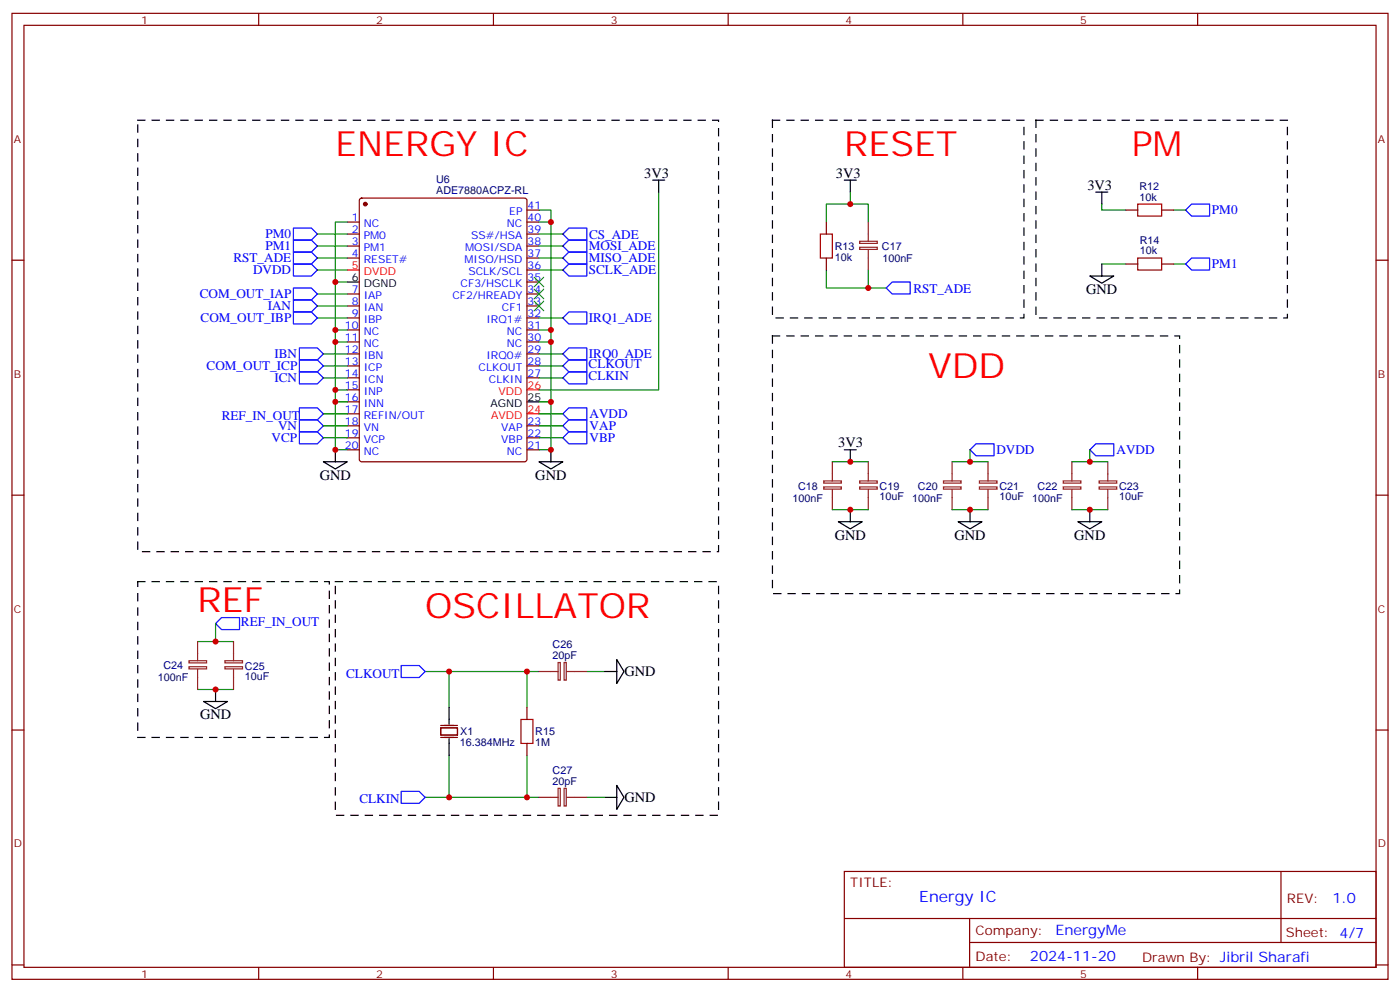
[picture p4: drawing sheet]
<svg xmlns="http://www.w3.org/2000/svg" width="412mm" height="292mm" viewBox="0 0 412 292" stroke-linecap="round" stroke-linejoin="round" font-family="sans-serif">
<path d="M40.6 35.4h171.1v127h-171.1zM227.5 35.4h74.1v58.2h-74.1zM305.2 35.4h74v58.2h-74zM227.5 98.9h120v75.8h-120zM40.6 171.2h56.4v45.9h-56.4zM98.8 171.2h112.9v68.8h-112.9z" fill="none" stroke="#000" stroke-width=".35" stroke-dasharray="2.1 2.1"/>
<g fill="none" stroke="#008700" stroke-width=".35">
<path d="M194 56.6v58.2h-35.3M250.5 56.6v3.5M93.5 79.5h8.8M93.5 76h8.8M93.5 72.4h8.8M93.5 68.9h8.8M102.3 65.4h-3.5v31.7M158.7 61.8h3.6v35.3h-3.6M158.7 79.5h7.1M158.7 76h7.1M158.7 65.4h3.6M158.7 72.4h7.1"/>
<path d="M158.7 68.9h7.1M243.4 79.5v5.3h12.4v-5.3M243.4 65.4v-5.3h12.4v5.3M324.6 60.1v1.7h7M324.6 77.7h7M345.7 61.8h3.5M345.7 77.7h3.5M93.5 93.6h8.8M93.5 90.1h8.8M93.5 86.5h8.8M98.8 83h3.5M102.3 97.1h-3.5v35.3h3.5"/>
<path d="M158.7 93.6h7.1M162.3 97.1v35.3h-3.6M255.8 84.8h5.3M95.2 111.2h7.1M95.2 107.7h7.1M95.2 104.2h7.1M98.8 100.6h3.5M98.8 118.3h3.5M98.8 114.8h3.5M158.7 111.2h7.1M158.7 107.7h7.1M158.7 100.6h3.6"/>
<path d="M158.7 118.3h3.6M158.7 104.2h7.1M95.2 121.8h7.1M95.2 125.3h7.1M95.2 128.9h7.1M158.7 121.8h7.1M158.7 125.3h7.1M158.7 128.9h7.1M245.2 135.9h10.6M280.5 135.9h10.5M285.8 132.4v3.5M315.7 135.9h10.6"/>
<path d="M321 132.4v3.5M245.2 150h10.6M280.5 150h10.5M315.7 150h10.6M58.2 188.8h10.6M63.5 183.6v5.2M125.2 197.7h7.1v10.5M132.3 197.7h26.4M155.2 197.7v10.5M172.9 197.7h5.3M58.2 203h10.6M132.3 222.4v12.3h-7.1"/>
<path d="M132.3 234.7h26.4M155.2 222.4v12.3M172.9 234.7h5.3"/>
</g>
<g fill="none" stroke="#00f" stroke-width=".35">
<path d="M86.4 74.2h5.3l1.8 1.8-1.8 1.7h-5.3zM86.4 77.7h5.3l1.8 1.8-1.8 1.7h-5.3zM86.4 70.7h5.3l1.8 1.7-1.8 1.8h-5.3zM86.4 67.1h5.3l1.8 1.8-1.8 1.8h-5.3zM165.8 68.9l1.8-1.8h5.3v3.6h-5.3zM165.8 72.4l1.8-1.7h5.3v3.5h-5.3zM165.8 76l1.8-1.8h5.3v3.5h-5.3zM167.6 77.7h5.3v3.5h-5.3l-1.8-1.7zM349.2 61.8l1.8-1.7h5.3v3.5h-5.3zM349.2 77.7l1.8-1.7h5.3v3.5h-5.3zM86.4 88.3h5.3l1.8 1.8-1.8 1.7h-5.3zM86.4 84.8h5.3l1.8 1.7-1.8 1.8h-5.3z"/>
<path d="M86.4 91.8h5.3l1.8 1.8-1.8 1.8h-5.3zM165.8 93.6l1.8-1.8h5.3v3.6h-5.3zM261.1 84.8l1.7-1.8h5.3v3.5h-5.3zM88.2 109.5h5.3l1.7 1.7-1.7 1.8h-5.3zM88.2 102.4h5.3l1.7 1.8-1.7 1.7h-5.3zM88.2 105.9h5.3l1.7 1.8-1.7 1.8h-5.3zM165.8 111.2l1.8-1.7h5.3v3.5h-5.3zM165.8 107.7l1.8-1.8h5.3v3.6h-5.3zM165.8 104.2l1.8-1.8h5.3v3.5h-5.3zM88.2 120.1h5.3l1.7 1.7-1.7 1.8h-5.3zM88.2 127.1h5.3l1.7 1.8-1.7 1.7h-5.3zM88.2 123.6h5.3l1.7 1.7-1.7 1.8h-5.3z"/>
<path d="M165.8 121.8l1.8-1.7h5.3v3.5h-5.3zM165.8 125.3l1.8-1.7h5.3v3.5h-5.3zM165.8 128.9l1.8-1.8h5.3v3.5h-5.3zM287.5 130.6h5.3v3.6h-5.3l-1.7-1.8zM321 132.4l1.8-1.8h5.3v3.6h-5.3zM63.5 183.6l1.8-1.8h5.3v3.5h-5.3zM118.2 195.9h5.3l1.7 1.8-1.7 1.7h-5.3zM118.2 232.9h5.3l1.7 1.8-1.7 1.8h-5.3z"/>
</g>
<g fill="none" stroke="#000" stroke-width=".35">
<path d="M192.3 53h3.5M194 53v3.6M248.7 53h3.5M250.5 53v3.6M322.8 56.6h3.5M324.6 56.6v3.5M324.6 77.7v3.5M102.3 83h3.5M321 81.2h7.1l-3.5 2.2zM155.2 118.3h3.5M95.2 135.9h7.1l-3.5 2.1zM98.8 132.4v3.5"/>
<path d="M158.7 135.9h7.1l-3.5 2.1zM162.3 132.4v3.5M248.7 132.4h3.5M250.5 132.4v3.5M246.9 153.6h7.1l-3.5 2.1zM250.5 150v3.6M282.2 153.6h7.1l-3.5 2.1zM285.8 150v3.6M317.5 153.6h7.1l-3.6 2.1zM321 150v3.6M178.2 197.7h3.5M181.7 194.1l2.1 3.6-2.1 3.5z"/>
<path d="M60 206.5h7l-3.5 2.1zM63.5 203v3.5M132.3 208.2v5M132.3 217.4v5M178.2 234.7h3.5M181.7 231.2l2.1 3.5-2.1 3.5z"/>
</g>
<g fill="none" stroke="#870000" stroke-width=".35">
<path d="M3.5 3.9h405.4v284.4h-405.4zM7.1 7.5h398.2v277.2h-398.2zM76.2 3.9v3.6M145.3 3.9v3.6M214.5 3.9v3.6M283.6 3.9v3.6M352.8 3.9v3.6M106.1 58.5l.4-.2h48l.7 .4v76.5l-.4 .7h-48.3l-.6-.4-.1-76.5zM3.5 76.6h3.6M102.3 65.4h3.5M102.3 68.9h3.5M102.3 72.4h3.5"/>
<path d="M102.3 76h3.5M155.2 61.8h3.5M155.2 65.4h3.5M155.2 68.9h3.5M155.2 72.4h3.5M155.2 76h3.5M155.2 79.5h3.5M243.4 65.4v3.5M243.4 76v3.5M331.6 61.8h3.5M331.6 77.7h3.5M342.2 61.8h3.5"/>
<path d="M342.2 77.7h3.5M405.3 76.6h3.6M102.3 86.5h3.5M102.3 90.1h3.5M102.3 93.6h3.5M102.3 97.1h3.5M155.2 83h3.5M155.2 86.5h3.5M155.2 90.1h3.5M155.2 93.6h3.5M155.2 97.1h3.5M102.3 100.6h3.5"/>
<path d="M102.3 104.2h3.5M102.3 107.7h3.5M102.3 111.2h3.5M102.3 118.3h3.5M102.3 114.8h3.5M155.2 100.6h3.5M155.2 104.2h3.5M155.2 107.7h3.5M155.2 111.2h3.5M102.3 125.3h3.5M102.3 128.9h3.5M102.3 132.4h3.5"/>
<path d="M102.3 121.8h3.5M155.2 125.3h3.5M155.2 128.9h3.5M155.2 132.4h3.5M3.5 145.7h3.6M405.3 145.7h3.6M3.5 214.9h3.6M129.8 214.2h5v2.2h-5zM129.8 213.5h5M129.8 217.1h5M155.2 208.2v3.6M155.2 218.8v3.6"/>
<path d="M405.3 214.9h3.6M248.7 256.5h156.6v28.2h-156.6zM377.3 256.5v20.9M248.7 270.4h156.5M285.6 277.4h119.6M285.6 270.4v14.1M3.5 284h3.6M76.2 284.7v3.6M145.3 284.7v3.6M214.5 284.7v3.6M283.6 284.7v3.6M352.8 284.7v3.6"/>
<path d="M405.3 284h3.6"/>
</g>
<path d="M102.3 79.5h3.5M155.2 114.8h3.5M155.2 121.8h3.5" fill="none" stroke="#f00" stroke-width=".35"/>
<circle cx="107.6" cy="60.1" r=".53" fill="#870000" stroke="#870000" stroke-width=".35"/>
<path d="M157.3 88.7l2.9 2.8M157.3 85.1l2.9 2.8M157.3 81.6l2.9 2.8M160.2 88.7l-2.9 2.8M160.2 85.1l-2.9 2.8M160.2 81.6l-2.9 2.8" fill="none" stroke="#3c3" stroke-width=".35"/>
<g fill="none" stroke="#8c2424" stroke-width=".35">
<path d="M253.2 72.8h5.2v.6h-5.2zM253.2 71h5.2v.6h-5.2zM255.8 65.4v5.6M255.8 73.5v6M245.2 135.9v5.7M255.8 135.9v5.7M280.5 135.9v5.7M291 135.9v5.7M315.7 135.9v5.7M326.3 135.9v5.7M242.6 143.3h5.2v.7h-5.2zM242.6 141.6h5.2v.6h-5.2z"/>
<path d="M245.2 144v6M253.2 143.3h5.2v.7h-5.2zM253.2 141.6h5.2v.6h-5.2zM255.8 144v6M277.9 143.3h5.2v.7h-5.2zM277.9 141.6h5.2v.6h-5.2zM280.5 144v6M288.5 143.3h5.2v.7h-5.2zM288.5 141.6h5.2v.6h-5.2zM291 144v6M313.2 143.3h5.2v.7h-5.2zM313.2 141.6h5.2v.6h-5.2z"/>
<path d="M315.7 144v6M323.8 143.3h5.2v.7h-5.2zM323.8 141.6h5.2v.6h-5.2zM326.3 144v6M55.7 196.3h5.2v.6h-5.2zM55.7 194.5h5.2v.6h-5.2zM58.2 188.8v5.7M58.2 197v6M66.3 196.3h5.1v.6h-5.1zM66.3 194.5h5.1v.6h-5.1zM68.8 188.8v5.7M68.8 197v6"/>
<path d="M158.7 197.7h5.7M164.4 195h.6v5.2h-.6zM166.2 195h.6v5.2h-.6zM166.9 197.7h6M158.7 234.7h5.7M164.4 232.1h.6v5.1h-.6zM166.2 232.1h.6v5.1h-.6zM166.9 234.7h6"/>
</g>
<path d="M241.7 68.9h3.5v7.1h-3.5zM335.1 60.1h7.1v3.5h-7.1zM335.1 76h7.1v3.5h-7.1zM153.5 211.8h3.5v7h-3.5z" fill="none" stroke="#a10000" stroke-width=".35"/>
<g fill="#c00">
<circle cx="255.8" cy="84.8" r=".88"/>
<circle cx="63.5" cy="188.8" r=".88"/>
<circle cx="132.3" cy="234.7" r=".88"/>
<circle cx="132.3" cy="197.7" r=".88"/>
<circle cx="63.5" cy="203" r=".88"/>
<circle cx="155.2" cy="197.7" r=".88"/>
<circle cx="155.2" cy="234.7" r=".88"/>
<circle cx="98.8" cy="100.6" r=".88"/>
<circle cx="162.3" cy="97.1" r=".88"/>
<circle cx="162.3" cy="100.6" r=".88"/>
<circle cx="162.3" cy="65.4" r=".88"/>
<circle cx="162.3" cy="118.3" r=".88"/>
<circle cx="98.8" cy="83" r=".88"/>
<circle cx="98.8" cy="97.1" r=".88"/>
<circle cx="98.8" cy="114.8" r=".88"/>
<circle cx="98.8" cy="118.3" r=".88"/>
<circle cx="162.3" cy="132.4" r=".88"/>
<circle cx="98.8" cy="132.4" r=".88"/>
<circle cx="250.5" cy="150" r=".88"/>
<circle cx="285.8" cy="150" r=".88"/>
<circle cx="321" cy="150" r=".88"/>
<circle cx="285.8" cy="135.9" r=".88"/>
<circle cx="321" cy="135.9" r=".88"/>
<circle cx="250.5" cy="135.9" r=".88"/>
<circle cx="250.5" cy="60.1" r=".88"/>
</g>
<g font-size="10.2" fill="#f00">
<text x="98.8" y="46">ENERGY IC</text>
<text x="248.7" y="46">RESET</text>
<text x="333.4" y="46">PM</text>
<text x="273.4" y="111.2">VDD</text>
<text x="58.2" y="180">REF</text>
<text x="125.2" y="181.8">OSCILLATOR</text>
</g>
<text font-size="4.6" fill="#00f" x="270.8" y="265.5">Energy IC</text>
<g font-size="4.2">
<text x="189.8" y="52.3">3V3</text>
<text x="246.2" y="52.3">3V3</text>
<text x="320.3" y="55.8">3V3</text>
<text x="320" y="86.5">GND</text>
<text x="246.9" y="131.7">3V3</text>
<text x="94.2" y="141.2">GND</text>
<text x="157.7" y="141.2">GND</text>
<text x="245.9" y="158.9">GND</text>
<text x="281.2" y="158.9">GND</text>
<text x="316.4" y="158.9">GND</text>
<text x="184" y="199.1">GND</text>
<text x="58.9" y="211.8">GND</text>
<text x="184" y="236.1">GND</text>
</g>
<g font-size="4.2" fill="#00f">
<text x="392.5" y="265.8">1.0</text>
<text x="310.9" y="275.3">EnergyMe</text>
<text x="303.4" y="283">2024-11-20</text>
</g>
<g font-size="3.9" fill="#00f">
<text x="357" y="63.1">PM0</text>
<text x="78.2" y="70.1">PM0</text>
<text x="173.5" y="70.3">CS_ADE</text>
<text x="68.8" y="77.2">RST_ADE</text>
<text x="78.2" y="73.7">PM1</text>
<text x="173.5" y="73.7">MOSI_ADE</text>
<text x="173.5" y="77.2">MISO_ADE</text>
<text x="74.5" y="80.7">DVDD</text>
<text x="173.5" y="80.8">SCLK_ADE</text>
<text x="357" y="79">PM1</text>
<text x="58.9" y="87.8">COM_OUT_IAP</text>
<text x="269.1" y="86.3">RST_ADE</text>
<text x="59.1" y="94.8">COM_OUT_IBP</text>
<text x="78.9" y="91.3">IAN</text>
<text x="173.5" y="94.9">IRQ1_ADE</text>
<text x="80.9" y="105.4">IBN</text>
<text x="173.5" y="105.4">IRQ0_ADE</text>
<text x="60.9" y="109">COM_OUT_ICP</text>
<text x="80.9" y="112.5">ICN</text>
<text x="173.4" y="112">CLKIN</text>
<text x="173.4" y="108.4">CLKOUT</text>
<text x="65.3" y="123.6">REF_IN_OUT</text>
<text x="173.7" y="123.2">AVDD</text>
<text x="80" y="130.1">VCP</text>
<text x="81.9" y="126.6">VN</text>
<text x="173.7" y="126.7">VAP</text>
<text x="173.7" y="130.2">VBP</text>
<text x="293.5" y="133.6">DVDD</text>
<text x="328.9" y="133.8">AVDD</text>
<text x="71" y="184.3">REF_IN_OUT</text>
<text x="102" y="199.4">CLKOUT</text>
<text x="105.9" y="236.5">CLKIN</text>
</g>
<g font-size="3.9" fill="#800">
<text x="250.5" y="261.1">TITLE:</text>
<text x="379.1" y="265.8">REV:</text>
<text x="287.4" y="275.3">Company:</text>
<text x="378.7" y="275.9">Sheet: 4/7</text>
<text x="287.4" y="283">Date:</text>
<text x="336.4" y="283.1">Drawn By: Jibril Sharafi</text>
</g>
<g font-size="3.2" fill="#800">
<text x="41.6" y="6.9">1</text>
<text x="110.8" y="6.9">2</text>
<text x="179.9" y="6.9">3</text>
<text x="249.1" y="6.9">4</text>
<text x="318.2" y="6.9">5</text>
<text x="4.1" y="42">A</text>
<text x="405.9" y="42">A</text>
<text x="4.1" y="111.2">B</text>
<text x="405.9" y="111.2">B</text>
<text x="4.1" y="180.3">C</text>
<text x="405.9" y="180.3">C</text>
<text x="4.1" y="249.5">D</text>
<text x="405.9" y="249.5">D</text>
<text x="41.6" y="287.7">1</text>
<text x="110.8" y="287.7">2</text>
<text x="179.9" y="287.7">3</text>
<text x="249.1" y="287.7">4</text>
<text x="318.2" y="287.7">5</text>
</g>
<g font-size="3.2" fill="#000080">
<text x="128.5" y="53.8">U6</text>
<text x="128.5" y="57">ADE7880ACPZ-RL</text>
<text x="335.6" y="59">10k</text>
<text x="335.6" y="55.8">R12</text>
<text x="335.8" y="71.7">R14</text>
<text x="245.9" y="76.7">10k</text>
<text x="245.9" y="73.6">R13</text>
<text x="259.8" y="73.5">C17</text>
<text x="259.9" y="77.1">100nF</text>
<text x="335.8" y="74.9">10k</text>
<text x="233.5" y="147.6">100nF</text>
<text x="235.1" y="144.1">C18</text>
<text x="259.1" y="147.3">10uF</text>
<text x="259.1" y="144.2">C19</text>
<text x="268.7" y="147.6">100nF</text>
<text x="270.4" y="144.1">C20</text>
<text x="294.4" y="147.3">10uF</text>
<text x="294.4" y="144.2">C21</text>
<text x="304" y="147.6">100nF</text>
<text x="305.7" y="144.1">C22</text>
<text x="329.7" y="147.3">10uF</text>
<text x="329.7" y="144.2">C23</text>
<text x="162.8" y="190.7">C26</text>
<text x="48.1" y="197">C24</text>
<text x="72.1" y="197.1">C25</text>
<text x="162.8" y="194">20pF</text>
<text x="46.5" y="200.6">100nF</text>
<text x="72.1" y="200.2">10uF</text>
<text x="135.5" y="219.7">16.384MHz</text>
<text x="135.6" y="216.5">X1</text>
<text x="157.7" y="219.6">1M</text>
<text x="157.7" y="216.5">R15</text>
<text x="162.8" y="227.8">C27</text>
<text x="162.8" y="231">20pF</text>
</g>
<g font-size="3.2" fill="#00f">
<text x="103.6" y="65">1</text>
<text x="150" y="63.3">EP</text>
<text x="155.4" y="61.5">41</text>
<text x="155.4" y="65">40</text>
<text x="103.6" y="68.5">2</text>
<text x="107.1" y="70.3">PM0</text>
<text x="107.1" y="66.8">NC</text>
<text x="138.8" y="70.3">SS#/HSA</text>
<text x="149.3" y="66.8">NC</text>
<text x="155.4" y="68.5">39</text>
<text x="103.6" y="75.6">4</text>
<text x="103.6" y="72.1">3</text>
<text x="107.1" y="77.4">RESET#</text>
<text x="107.1" y="73.8">PM1</text>
<text x="136.8" y="77.4">MISO/HSD</text>
<text x="137" y="73.8">MOSI/SDA</text>
<text x="155.4" y="72.1">38</text>
<text x="155.4" y="75.6">37</text>
<text x="138" y="80.9">SCLK/SCL</text>
<text x="155.4" y="79.1">36</text>
<text x="155.4" y="82.7">35</text>
<text x="103.6" y="89.7">8</text>
<text x="103.6" y="86.2">7</text>
<text x="107.1" y="87.9">IAP</text>
<text x="133.3" y="87.9">CF2/HREADY</text>
<text x="135.7" y="84.4">CF3/HSCLK</text>
<text x="155.4" y="86.2">34</text>
<text x="155.4" y="89.7">33</text>
<text x="103.6" y="93.2">9</text>
<text x="107.1" y="95">IBP</text>
<text x="107.1" y="91.5">IAN</text>
<text x="143.3" y="95">IRQ1#</text>
<text x="147.9" y="91.5">CF1</text>
<text x="155.4" y="93.2">32</text>
<text x="101.6" y="100.3">11</text>
<text x="101.6" y="96.8">10</text>
<text x="107.1" y="98.5">NC</text>
<text x="149.3" y="98.5">NC</text>
<text x="155.4" y="96.8">31</text>
<text x="155.4" y="100.3">30</text>
<text x="101.6" y="107.4">13</text>
<text x="101.6" y="103.8">12</text>
<text x="107.1" y="105.6">IBN</text>
<text x="107.1" y="102.1">NC</text>
<text x="143.3" y="105.6">IRQ0#</text>
<text x="149.3" y="102.1">NC</text>
<text x="155.4" y="103.8">29</text>
<text x="155.4" y="107.4">28</text>
<text x="101.6" y="110.9">14</text>
<text x="107.1" y="112.6">ICN</text>
<text x="107.1" y="109.1">ICP</text>
<text x="141" y="109.1">CLKOUT</text>
<text x="144" y="112.6">CLKIN</text>
<text x="155.4" y="110.9">27</text>
<text x="101.6" y="117.9">16</text>
<text x="101.6" y="114.4">15</text>
<text x="107.1" y="119.7">INN</text>
<text x="107.1" y="116.2">INP</text>
<text x="101.6" y="125">18</text>
<text x="101.6" y="121.5">17</text>
<text x="107.1" y="123.2">REFIN/OUT</text>
<text x="155.4" y="125">23</text>
<text x="101.6" y="128.5">19</text>
<text x="107.1" y="130.3">VCP</text>
<text x="107.1" y="126.8">VN</text>
<text x="147.7" y="130.3">VBP</text>
<text x="147.7" y="126.8">VAP</text>
<text x="155.4" y="128.5">22</text>
<text x="101.6" y="132">20</text>
<text x="107.1" y="133.8">NC</text>
<text x="149.3" y="133.8">NC</text>
<text x="155.4" y="132">21</text>
</g>
<g font-size="3.2">
<text x="103.6" y="82.7">6</text>
<text x="107.1" y="84.4">DGND</text>
<text x="144.5" y="119.7">AGND</text>
<text x="155.4" y="117.9">25</text>
</g>
<g font-size="3.2" fill="#f00">
<text x="103.6" y="79.1">5</text>
<text x="107.1" y="80.9">DVDD</text>
<text x="146.9" y="116.2">VDD</text>
<text x="155.4" y="114.4">26</text>
<text x="144.7" y="123.2">AVDD</text>
<text x="155.4" y="121.5">24</text>
</g>
</svg>
